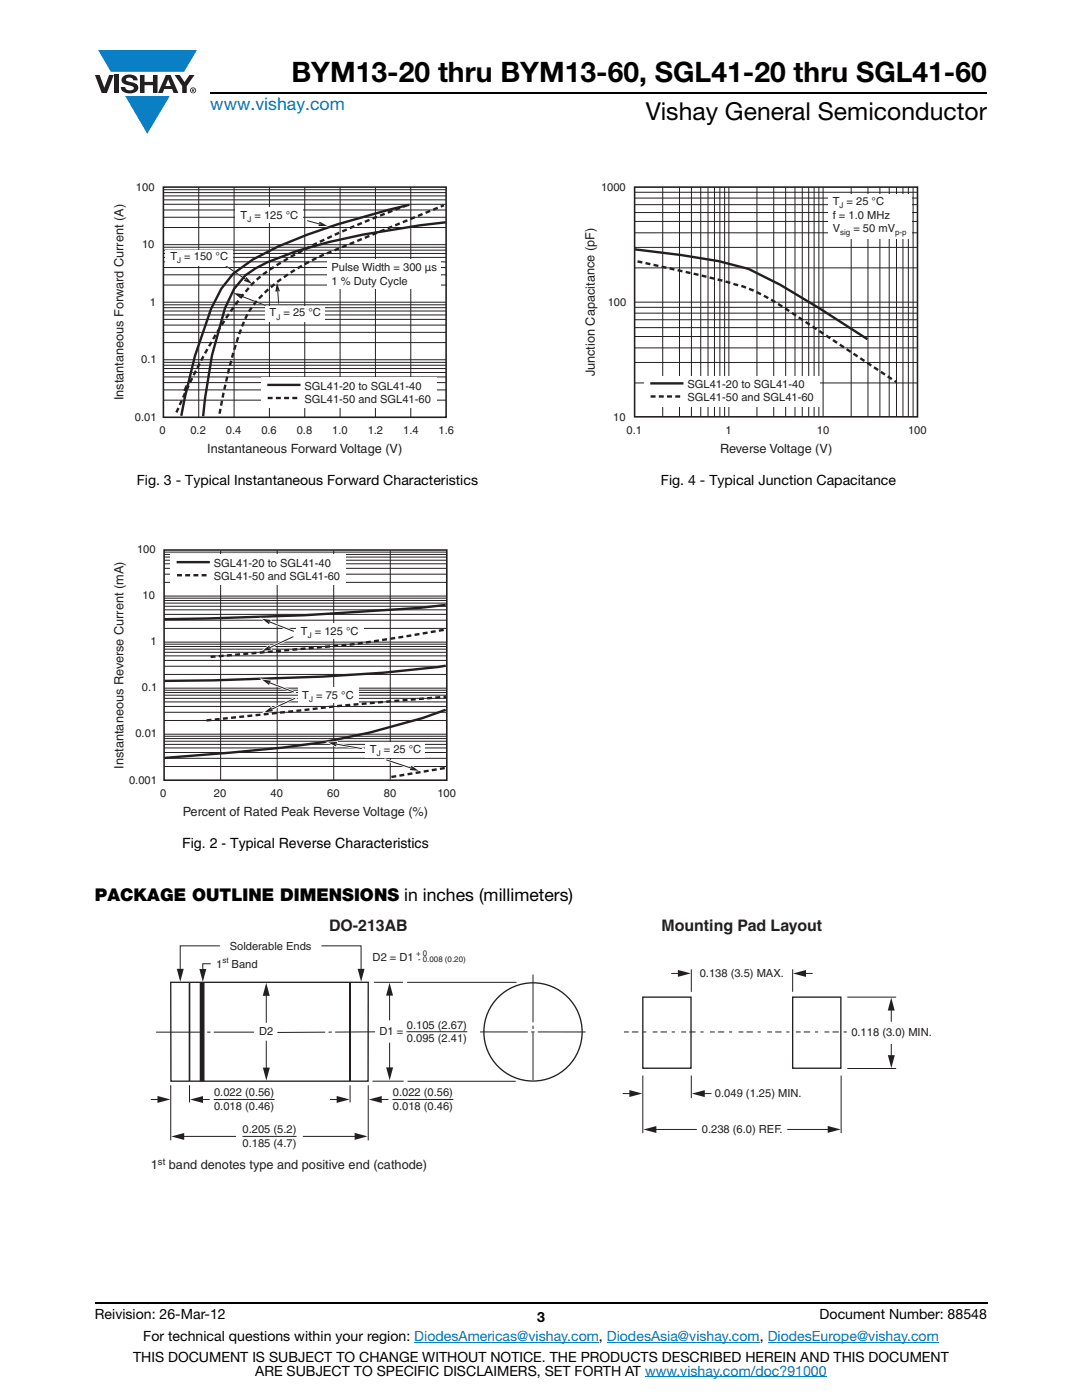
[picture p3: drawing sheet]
<svg xmlns="http://www.w3.org/2000/svg" width="216mm" height="279mm" viewBox="0 0 216 279" stroke-linecap="round" stroke-linejoin="round" font-family="sans-serif">
<g fill="#0a7fc3">
<path d="M19.6 10h19.7l-2.6 4.3h-1.1h-13.5z"/>
<path d="M25 19.2h8.9l-4.5 7.5z"/>
</g>
<g fill="#231f20">
<path d="M18.9 15h1l.9 2.5 1-2.5h.9l-1.4 3.6h-1z"/>
<path d="M22.9 15h.9v3.6h-.9z"/>
<path d="M24.6 15.3a2.1 2.1 0 0 1 2.8 .3l.1 .4h-.9a.79 .79 0 0 0-.7-.5 .79 .79 0 0 0-.8 .4l.3 .3 1 .2a1.08 1.08 0 0 1 1.2 1 1.08 1.08 0 0 1-1.1 1.2 1.73 1.73 0 0 1-2.4-1.2h.9a.96 .96 0 0 0 .8 .6 .96 .96 0 0 0 .9-.4 1.31 1.31 0 0 0-1.2-.6 1.03 1.03 0 0 1-1.1-.6 1.03 1.03 0 0 1 .2-1.1z"/>
<path d="M27.9 15h.9v1.3h1.7v-1.3h.9v3.6h-.9v-1.6h-1.7v1.6h-.9z"/>
<path d="M34.8 15h1.1l.9 1.4 1-1.4h1l-1.5 2.2v1.4h-.9v-1.4z"/>
<path d="M33.6 15.9l.5 1.3h-1.1zM33.1 15l-1.6 3.6h1l.3-.8h1.5l.3 .8h1l-1.6-3.6z"/>
<path d="M38.1 18a.46 .46 0 0 1 .9 0 .46 .46 0 0 1-.9 0zM37.9 18a.6 .6 0 0 0 1.2 0 .6 .6 0 0 0-1.2 0z"/>
<path d="M38.4 17.8h.2v.2h-.2zM38.3 17.7v.7h.1v-.3l.4 .3-.2-.3 .2-.2-.1-.2z"/>
</g>
<path d="M42 18.6h155M18.9 260h178.1" fill="none" stroke="#000" stroke-width=".36"/>
<path d="M82.7 267.9h36.8M121.1 267.9h30.5M128.7 274.8h36.3M153.2 267.9h34.1" fill="none" stroke="#007ec4" stroke-width=".2"/>
<path d="M22.4 36.2h68.2v54.8h-68.2z" fill="#fff"/>
<g fill="none" stroke="#231f20" stroke-width=".2">
<path d="M32.6 38.4h56.4M32.6 39.1h56.4M32.6 39.9h56.4M32.6 37.9h56.4M39.7 37.3v46M46.7 37.3v46M53.8 37.3v46M60.8 37.3v46M67.9 37.3v46M74.9 37.3v46M82 37.3v46M32.6 56.9h56.4"/>
<path d="M32.6 54.8h56.4M32.6 53.4h56.4M32.6 52.3h56.4M32.6 49.9h56.4M32.6 50.6h56.4M32.6 51.4h56.4M32.6 49.3h56.4M32.6 48.8h56.4M32.6 45.4h56.4M32.6 43.4h56.4M32.6 41.9h56.4M32.6 40.8h56.4"/>
<path d="M32.6 79.9h56.4M32.6 77.8h56.4M32.6 76.4h56.4M32.6 75.2h56.4M32.6 72.9h56.4M32.6 73.6h56.4M32.6 74.3h56.4M32.6 72.3h56.4M32.6 71.8h56.4M32.6 68.4h56.4M32.6 66.3h56.4M32.6 64.9h56.4"/>
<path d="M32.6 63.7h56.4M32.6 61.4h56.4M32.6 62.1h56.4M32.6 62.9h56.4M32.6 60.8h56.4M32.6 60.3h56.4"/>
</g>
<path d="M32.6 37.3h56.4v46h-56.4z" fill="none" stroke="#231f20" stroke-width=".32"/>
<path d="M61.1 50l1.8-.9" fill="none" stroke="#231f20" stroke-width=".44" stroke-dasharray="2.6 1.7" stroke-dashoffset="2.6" stroke-linecap="butt"/>
<path d="M37.3 77l-.5 1.1" fill="none" stroke="#231f20" stroke-width=".55"/>
<path d="M55.3 56.4l.6 1.7-1 .1z" fill="#231f20"/>
<path d="M55.4 57.8l.2 2.8z" fill="#fff"/>
<path d="M55.4 57.8l.2 2.8" fill="none" stroke="#231f20" stroke-width=".2"/>
<path d="M46.6 58.4l1.8 .3-.4 .8z" fill="#231f20"/>
<path d="M47.9 59l5.1 2z" fill="#fff"/>
<path d="M47.9 59l5.1 2" fill="none" stroke="#231f20" stroke-width=".2"/>
<path d="M49.2 55.3l1.1 1.4-1.6-.7z" fill="#231f20"/>
<path d="M44 52.3l5.2 3.6z" fill="#fff"/>
<path d="M44 52.3l5.2 3.6" fill="none" stroke="#231f20" stroke-width=".2"/>
<path d="M35 82.9l.2-.7a115.5 115.5 0 0 1 12.5-22.4 23.7 23.7 0 0 1 8.7-7.6 150.5 150.5 0 0 1 24.7-11.2M43.7 83.2l.1-.8a102.5 102.5 0 0 1 4.9-18.2 16.9 16.9 0 0 1 5.9-7.3 45.3 45.3 0 0 1 9.7-5.9l24.3-10" fill="none" stroke="#231f20" stroke-width=".48" stroke-dasharray="1 .7" stroke-dashoffset="1" stroke-linecap="butt"/>
<path d="M81.7 40.9a150.7 150.7 0 0 0-26.1 8.2l-5.1 2.7-4 2.8-2.3 3-2.1 4-3.2 9.5-2 8.3-.7 3.6M89 44.4a158.1 158.1 0 0 0-29.9 5.7l-5.7 2.2-2.4 1.3-2 1.3-2.3 2.8-1.8 3.8-2.6 9.5-1.4 8.4-.4 3.7" fill="none" stroke="#231f20" stroke-width=".48"/>
<g fill="#fff">
<path d="M52.1 75.3h35.1v6.1h-35.1z"/>
<path d="M53.3 76.8h6.7z"/>
</g>
<path d="M53.3 76.8h6.7" fill="none" stroke="#231f20" stroke-width=".48"/>
<path d="M60 79.4h-6.7" fill="none" stroke="#231f20" stroke-width=".48" stroke-dasharray="1 .7" stroke-dashoffset="1" stroke-linecap="butt"/>
<g fill="#fff">
<path d="M65.4 51.8h22.7v5.9h-22.7z"/>
<path d="M33 49.8h13.5v3.2h-13.5z"/>
</g>
<path d="M63.8 44.2l1.5 .9h-1.8z" fill="#231f20"/>
<path d="M61.3 44l2.7 .8z" fill="#fff"/>
<path d="M61.3 44l2.7 .8" fill="none" stroke="#231f20" stroke-width=".2"/>
<g fill="#fff">
<path d="M47 41.3h13.5v3.2h-13.5z"/>
<path d="M52.9 61.2h12v3.1h-12z"/>
<path d="M22.4 108.5h68.6v55h-68.6z"/>
</g>
<g fill="none" stroke="#231f20" stroke-width=".2">
<path d="M32.7 119.8h56.5M32.7 119.4h56.5M32.7 119h56.5M32.7 116.2h56.5M32.7 114.6h56.5M32.7 113.4h56.5M32.7 112.5h56.5M32.7 110.7h56.5M32.7 111.2h56.5M32.7 111.8h56.5M32.7 110.2h56.5M44 109.8v45.8"/>
<path d="M55.3 109.8v45.8M66.6 109.8v45.8M77.9 109.8v45.8M32.7 138.2h56.5M32.7 138.7h56.5M32.7 139.4h56.5M32.7 137.8h56.5M32.7 137.3h56.5M32.7 134.6h56.5M32.7 133h56.5M32.7 131.8h56.5M32.7 130.9h56.5"/>
<path d="M32.7 129h56.5M32.7 129.6h56.5M32.7 130.2h56.5M32.7 128.6h56.5M32.7 128.1h56.5M32.7 125.4h56.5M32.7 123.8h56.5M32.7 122.6h56.5M32.7 121.7h56.5M32.7 120.4h56.5M32.7 121h56.5M32.7 153h56.5"/>
<path d="M32.7 151.3h56.5M32.7 150.2h56.5M32.7 149.3h56.5M32.7 147.4h56.5M32.7 147.9h56.5M32.7 148.6h56.5M32.7 146.9h56.5M32.7 146.5h56.5M32.7 143.8h56.5M32.7 142.2h56.5M32.7 141h56.5M32.7 140.1h56.5"/>
</g>
<path d="M32.7 109.8h56.5v45.9h-56.5z" fill="none" stroke="#231f20" stroke-width=".32"/>
<path d="M88.9 132.9l-1.4 .2a492 492 0 0 1-54.7 2.8M88.9 120.7l-5.2 .6-22.9 1.5-19.5 .6-8.5 .2M88.9 141.7a139 139 0 0 1-32.4 7.5l-23.7 2.1" fill="none" stroke="#231f20" stroke-width=".48"/>
<path d="M53.6 124l3.1 1.4z" fill="#231f20"/>
<path d="M53.6 124l3.1 1.4" fill="none" stroke="#fff" stroke-width=".32"/>
<path d="M53.6 124l5.3 2-.1 .2-5.3-2.1z" fill="#231f20"/>
<path d="M53.6 124l5.3 2-.1 .2-5.3-2.1z" fill="none" stroke="#fff" stroke-width=".32"/>
<path d="M52.3 123.5l1.7 .2-.3 .9z" fill="#231f20"/>
<path d="M52.3 123.5l1.7 .2-.3 .9z" fill="none" stroke="#fff" stroke-width=".32"/>
<path d="M52.3 123.5l1.7 .2-.3 .9z" fill="#231f20"/>
<path d="M53.6 124l5 2z" fill="#fff"/>
<path d="M53.6 124l5 2" fill="none" stroke="#231f20" stroke-width=".2"/>
<path d="M53.6 136.2l3.1 1.3z" fill="#231f20"/>
<path d="M53.6 136.2l3.1 1.3" fill="none" stroke="#fff" stroke-width=".32"/>
<path d="M53.6 136.1l5.3 2-.1 .2-5.3-2.1z" fill="#231f20"/>
<path d="M53.6 136.1l5.3 2-.1 .2-5.3-2.1z" fill="none" stroke="#fff" stroke-width=".32"/>
<path d="M52.3 135.6l1.7 .3-.3 .8z" fill="#231f20"/>
<path d="M52.3 135.6l1.7 .3-.3 .8z" fill="none" stroke="#fff" stroke-width=".32"/>
<path d="M52.3 135.6l1.7 .3-.3 .8z" fill="#231f20"/>
<path d="M53.6 136.2l5 1.9z" fill="#fff"/>
<path d="M53.6 136.2l5 1.9" fill="none" stroke="#231f20" stroke-width=".2"/>
<path d="M53.6 129.4l3.2-1.4z" fill="#231f20"/>
<path d="M56.8 128l-3.2 1.4" fill="none" stroke="#fff" stroke-width=".32"/>
<path d="M53.6 129.3l5.1-2.4 .1 .1-5.2 2.4z" fill="#231f20"/>
<path d="M53.6 129.3l5.1-2.4 .1 .1-5.2 2.4z" fill="none" stroke="#fff" stroke-width=".32"/>
<path d="M52.3 129.9l1.4-1.1 .4 .9z" fill="#231f20"/>
<path d="M52.3 129.9l1.4-1.1 .4 .9z" fill="none" stroke="#fff" stroke-width=".32"/>
<path d="M52.3 129.9l1.4-1.1 .4 .9z" fill="#231f20"/>
<path d="M53.6 129.4l4.9-2.3z" fill="#fff"/>
<path d="M58.5 127.1l-4.9 2.3" fill="none" stroke="#231f20" stroke-width=".2"/>
<path d="M54 141.6l3.2-1.3z" fill="#231f20"/>
<path d="M57.2 140.3l-3.2 1.3" fill="none" stroke="#fff" stroke-width=".32"/>
<path d="M54 141.6l5.1-2.5 .1 .2-5.2 2.4z" fill="#231f20"/>
<path d="M54 141.6l5.1-2.5 .1 .2-5.2 2.4z" fill="none" stroke="#fff" stroke-width=".32"/>
<path d="M52.7 142.2l1.4-1.1 .4 .8z" fill="#231f20"/>
<path d="M52.7 142.2l1.4-1.1 .4 .8z" fill="none" stroke="#fff" stroke-width=".32"/>
<path d="M52.7 142.2l1.4-1.1 .4 .8z" fill="#231f20"/>
<path d="M54 141.6l4.9-2.3z" fill="#fff"/>
<path d="M58.9 139.3l-4.9 2.3" fill="none" stroke="#231f20" stroke-width=".2"/>
<path d="M66.8 148.5l3.4 .6z" fill="#231f20"/>
<path d="M66.8 148.5l3.4 .6" fill="none" stroke="#fff" stroke-width=".32"/>
<path d="M66.9 148.4l5.6 .9-.1 .2-5.6-1z" fill="#231f20"/>
<path d="M66.9 148.4l5.6 .9-.1 .2-5.6-1z" fill="none" stroke="#fff" stroke-width=".32"/>
<path d="M65.5 148.2l1.7-.1-.1 .9z" fill="#231f20"/>
<path d="M65.5 148.2l1.7-.1-.1 .9z" fill="none" stroke="#fff" stroke-width=".32"/>
<path d="M65.5 148.2l1.7-.1-.1 .9z" fill="#231f20"/>
<path d="M66.8 148.5l5.4 .9z" fill="#fff"/>
<path d="M66.8 148.5l5.4 .9" fill="none" stroke="#231f20" stroke-width=".2"/>
<path d="M79 152.2l3.2 1.2z" fill="#231f20"/>
<path d="M79 152.2l3.2 1.2" fill="none" stroke="#fff" stroke-width=".32"/>
<path d="M76.9 151.5l5.4 1.8-.1 .1-5.4-1.7z" fill="#231f20"/>
<path d="M76.9 151.5l5.4 1.8-.1 .1-5.4-1.7z" fill="none" stroke="#fff" stroke-width=".32"/>
<path d="M82.1 152.8l1.4 1-1.7-.1z" fill="#231f20"/>
<path d="M82.1 152.8l1.4 1-1.7-.1z" fill="none" stroke="#fff" stroke-width=".32"/>
<path d="M82.1 152.8l1.4 1-1.7-.1z" fill="#231f20"/>
<path d="M77.1 151.7l5.1 1.7z" fill="#fff"/>
<path d="M77.1 151.7l5.1 1.7" fill="none" stroke="#231f20" stroke-width=".2"/>
<path d="M89.2 125.6l-8.7 1.5-10.4 1.5-28.1 2.5M40.6 143.8l10.7-1.1a779.3 779.3 0 0 1 37.7-3.6M77.4 155.2l11.4-1.9" fill="none" stroke="#231f20" stroke-width=".48" stroke-dasharray="1 .7" stroke-dashoffset="1" stroke-linecap="butt"/>
<g fill="#fff">
<path d="M59.5 137.1h12v3.2h-12z"/>
<path d="M59.1 124.3h13.4v3.2h-13.4z"/>
<path d="M72.9 148h11.9v3.2h-11.9z"/>
<path d="M34 110.7h35.1v6.1h-35.1z"/>
<path d="M35.2 112.2h6.7z"/>
</g>
<path d="M35.2 112.2h6.7" fill="none" stroke="#231f20" stroke-width=".48"/>
<path d="M41.9 114.8h-6.7" fill="none" stroke="#231f20" stroke-width=".48" stroke-dasharray="1 .7" stroke-dashoffset="1" stroke-linecap="butt"/>
<path d="M116.5 36.2h68.4v54.8h-68.4z" fill="#fff"/>
<g fill="none" stroke="#231f20" stroke-width=".2">
<path d="M126.6 39.5h56.4M126.6 38.4h56.4M132.2 37.3v45.8M135.6 37.3v45.8M138 37.3v45.8M139.8 37.3v45.8M141.3 37.3v45.8M142.6 37.3v45.8M143.6 37.3v45.8M144.6 37.3v45.8M145.4 37.3v45.8M151 37.3v45.8"/>
<path d="M154.4 37.3v45.8M156.8 37.3v45.8M158.6 37.3v45.8M160.1 37.3v45.8M161.4 37.3v45.8M162.4 37.3v45.8M163.4 37.3v45.8M164.2 37.3v45.8M169.8 37.3v45.8M173.2 37.3v45.8M175.6 37.3v45.8M177.4 37.3v45.8"/>
<path d="M178.9 37.3v45.8M180.2 37.3v45.8M181.2 37.3v45.8M182.2 37.3v45.8M126.6 53.5h56.4M126.6 49.4h56.4M126.6 46.5h56.4M126.6 44.2h56.4M126.6 40.8h56.4M126.6 42.4h56.4M126.6 76.4h56.4M126.6 72.3h56.4"/>
<path d="M126.6 69.4h56.4M126.6 67.2h56.4M126.6 62.5h56.4M126.6 63.8h56.4M126.6 65.4h56.4M126.6 61.3h56.4M126.6 60.3h56.4"/>
</g>
<path d="M126.6 37.3h56.5v45.9h-56.5z" fill="none" stroke="#231f20" stroke-width=".32"/>
<path d="M126.6 49.8l9.2 1.1 7.6 1.2 6 1.6 6.2 3.1 7.9 4.7 9.6 6.2" fill="none" stroke="#231f20" stroke-width=".48"/>
<path d="M126.6 52a237.5 237.5 0 0 1 22.5 5.5l3.6 1.7 3.4 2 22.7 15M135.9 80.1h-6.6" fill="none" stroke="#231f20" stroke-width=".48" stroke-dasharray="1 .7" stroke-dashoffset="1" stroke-linecap="butt"/>
<g fill="#fff">
<path d="M128.5 75h35.1v6.1h-35.1z"/>
<path d="M129.8 76.5h6.6z"/>
</g>
<path d="M129.8 76.5h6.6" fill="none" stroke="#231f20" stroke-width=".48"/>
<path d="M136.4 79.1h-6.6" fill="none" stroke="#231f20" stroke-width=".48" stroke-dasharray="1 .7" stroke-dashoffset="1" stroke-linecap="butt"/>
<g fill="#fff">
<path d="M165.2 38.8h16.6v8.8h-16.6z"/>
<path d="M30.1 183.2h155.7v50.7h-155.7z"/>
</g>
<circle cx="106.4" cy="205.9" r="9.8" fill="none" stroke="#231f20" stroke-width=".26"/>
<path d="M43.9 188.8h-7.9v5" fill="none" stroke="#231f20" stroke-width=".2"/>
<path d="M35.3 193.4h1.4l-.7 2.5z" fill="#231f20"/>
<path d="M42.1 192.3h-1.6v1.6" fill="none" stroke="#231f20" stroke-width=".2"/>
<path d="M39.8 193.4h1.4l-.7 2.6z" fill="#231f20"/>
<path d="M69.9 216.6v3.4z" fill="#fff"/>
<path d="M69.9 216.6v3.4" fill="none" stroke="#231f20" stroke-width=".2"/>
<path d="M73.5 216.6v11z" fill="#fff"/>
<path d="M77.7 198.2v5.4M73.5 216.6v11" fill="none" stroke="#231f20" stroke-width=".2"/>
<path d="M77.7 196.1l.7 2.6h-1.4z" fill="#231f20"/>
<path d="M106.4 194.5v22.9M95.8 205.9l21.1 .1" fill="none" stroke="#231f20" stroke-width=".2" stroke-dasharray="9.5 .7 .7 .7 9.5 9.5 .7 .7 .7 9.5" stroke-linecap="butt"/>
<path d="M74.6 196h5.8M81.2 196h21.9M74.3 215.8h6.2" fill="none" stroke="#231f20" stroke-width=".2"/>
<path d="M34.1 196h39.4l-.1 19.8h-39.3z" fill="none" stroke="#231f20" stroke-width=".26"/>
<path d="M40.3 196.5v18.9" fill="none" stroke="#231f20" stroke-width=".95"/>
<path d="M81.3 215.8h21.6z" fill="#fff"/>
<path d="M81.3 215.8h21.6" fill="none" stroke="#231f20" stroke-width=".2"/>
<path d="M37.8 196.2v19.6z" fill="#fff"/>
<path d="M37.8 215.8v-19.6v19.6" fill="none" stroke="#231f20" stroke-width=".26"/>
<path d="M69.9 196v19.8z" fill="#fff"/>
<path d="M69.9 215.8v-19.8v19.8" fill="none" stroke="#231f20" stroke-width=".26"/>
<path d="M31.1 206h19.6M55.4 206.1l19.4-.2" fill="none" stroke="#231f20" stroke-width=".2" stroke-dasharray="9.5 .7 .7 .7 9.5 9.5 .7 .7 .7 9.5" stroke-linecap="butt"/>
<path d="M64.1 188.8h7.9v5" fill="none" stroke="#231f20" stroke-width=".2"/>
<path d="M71.4 193.4h1.3l-.6 2.5z" fill="#231f20"/>
<path d="M53.1 207.7v5.8" fill="none" stroke="#231f20" stroke-width=".2"/>
<path d="M52.5 213.1h1.3l-.7 2.5z" fill="#231f20"/>
<path d="M53.1 198.3v5.8" fill="none" stroke="#231f20" stroke-width=".2"/>
<path d="M53.1 196.2l.7 2.5h-1.4z" fill="#231f20"/>
<path d="M77.7 208.1v5.4M81.1 205.9h12.2" fill="none" stroke="#231f20" stroke-width=".2"/>
<path d="M77.1 213h1.3l-.7 2.6z" fill="#231f20"/>
<path d="M75.7 219.4h1.8" fill="none" stroke="#231f20" stroke-width=".2"/>
<path d="M73.6 219.4l2.6-.7v1.4z" fill="#231f20"/>
<path d="M65.8 219.4h1.8M78.3 219.4h12.2" fill="none" stroke="#231f20" stroke-width=".2"/>
<path d="M67.2 218.7l2.6 .7-2.6 .7z" fill="#231f20"/>
<path d="M37.8 216.6v3.4z" fill="#fff"/>
<path d="M37.8 216.6v3.4" fill="none" stroke="#231f20" stroke-width=".2"/>
<path d="M34.1 216.6v11z" fill="#fff"/>
<path d="M34.1 216.6v11M40 219.4h1.8" fill="none" stroke="#231f20" stroke-width=".2"/>
<path d="M37.9 219.4l2.6-.7v1.4z" fill="#231f20"/>
<path d="M30.1 219.4h1.8M42.6 219.4h12.2" fill="none" stroke="#231f20" stroke-width=".2"/>
<path d="M31.4 218.7l2.6 .7-2.6 .7z" fill="#231f20"/>
<path d="M48.4 226.8h10.8M60.4 226.8h10.8" fill="none" stroke="#231f20" stroke-width=".2"/>
<path d="M70.8 226.1l2.5 .7-2.5 .7z" fill="#231f20"/>
<path d="M36.3 226.8h10.8" fill="none" stroke="#231f20" stroke-width=".2"/>
<path d="M34.2 226.8l2.6-.7v1.4z" fill="#231f20"/>
<path d="M128.3 199h9.6v14.2h-9.6zM158.2 199h9.6v14.2h-9.6z" fill="none" stroke="#231f20" stroke-width=".26"/>
<path d="M124.5 206h45" fill="none" stroke="#231f20" stroke-width=".2" stroke-dasharray="1 .6 1.3 1 .6 1.3" stroke-linecap="butt"/>
<path d="M137.9 193.4v4.5M158.2 193.4v4.5M160.4 194.3h1.8M169.1 199h9.7M128.3 214.7v11.4M137.9 214.7v4.5M167.8 214.7v11.4M169.1 213.2h9.7" fill="none" stroke="#231f20" stroke-width=".2"/>
<path d="M158.2 194.3l2.6-.7v1.4z" fill="#231f20"/>
<path d="M133.9 194.3h1.8" fill="none" stroke="#231f20" stroke-width=".2"/>
<path d="M135.3 193.6l2.5 .7-2.5 .7z" fill="#231f20"/>
<path d="M140.2 218.2h1.8" fill="none" stroke="#231f20" stroke-width=".2"/>
<path d="M138 218.3l2.6-.7v1.3z" fill="#231f20"/>
<path d="M124.3 218.2h1.8" fill="none" stroke="#231f20" stroke-width=".2"/>
<path d="M125.6 217.5l2.6 .7-2.6 .7z" fill="#231f20"/>
<path d="M130.5 225.4h8.5" fill="none" stroke="#231f20" stroke-width=".2"/>
<path d="M128.4 225.4l2.6-.7v1.4z" fill="#231f20"/>
<path d="M157.1 225.4h8.5" fill="none" stroke="#231f20" stroke-width=".2"/>
<path d="M165.2 224.7l2.5 .7-2.5 .7z" fill="#231f20"/>
<path d="M177.8 208.4v2.7" fill="none" stroke="#231f20" stroke-width=".2"/>
<path d="M177.2 210.6h1.3l-.6 2.6z" fill="#231f20"/>
<path d="M177.8 201.2v2.7" fill="none" stroke="#231f20" stroke-width=".2"/>
<path d="M177.8 199.1l.7 2.6h-1.4z" fill="#231f20"/>
<text font-size="5.6" x="58.1" y="16.4">BYM13-20 thru BYM13-60, SGL41-20 thru SGL41-60</text>
<text font-size="4.9" x="128.8" y="24">Vishay General Semiconductor</text>
<text font-size="3.5" fill="#007ec4" x="42" y="21.9">www.vishay.com</text>
<text font-size="3.5" x="18.9" y="179.9">PACKAGE OUTLINE DIMENSIONS in inches (millimeters)</text>
<g font-size="3.2" fill="#231f20">
<text x="65.7" y="185.9">DO-213AB</text>
<text x="132" y="185.9">Mounting Pad Layout</text>
</g>
<g font-size="2.8">
<text x="27.3" y="96.8">Fig. 3 - Typical Instantaneous Forward Characteristics</text>
<text x="131.9" y="96.8">Fig. 4 - Typical Junction Capacitance</text>
<text x="36.3" y="169.2">Fig. 2 - Typical Reverse Characteristics</text>
<text x="18.9" y="263.3">Reivision: 26-Mar-12</text>
<text x="107.2" y="263.8">3</text>
<text x="163.6" y="263.3">Document Number: 88548</text>
<text x="28.6" y="267.7">For technical questions within your region: DiodesAmericas@vishay.com, DiodesAsia@vishay.com, DiodesEurope@vishay.com</text>
<text x="26.5" y="271.7">THIS DOCUMENT IS SUBJECT TO CHANGE WITHOUT NOTICE. THE PRODUCTS DESCRIBED HEREIN AND THIS DOCUMENT</text>
<text x="50.9" y="274.6">ARE SUBJECT TO SPECIFIC DISCLAIMERS, SET FORTH AT www.vishay.com/doc?91000</text>
</g>
<g font-size="2.5" fill="#231f20">
<text x="118.7" y="75.1" transform="rotate(-90 118.7 75.1)">Junction Capacitance (pF)</text>
<text x="24.6" y="79.9" transform="rotate(-90 24.6 79.9)">Instantaneous Forward Current (A)</text>
<text x="41.3" y="90.4">Instantaneous Forward Voltage (V)</text>
<text x="143.7" y="90.4">Reverse Voltage (V)</text>
<text x="24.6" y="153.4" transform="rotate(-90 24.6 153.4)">Instantaneous Reverse Current (mA)</text>
<text x="36.5" y="162.9">Percent of Rated Peak Reverse Voltage (%)</text>
<text x="30.1" y="233.4">1</text>
<text x="33.7" y="233.4">band denotes type and positive end (cathode)</text>
</g>
<g font-size="2.2" fill="#231f20">
<text x="27.1" y="38.1">100</text>
<text x="119.9" y="38.1">1000</text>
<text x="166.2" y="41">T = 25 °C</text>
<text x="48" y="43.7">T = 125 °C</text>
<text x="166.2" y="43.6">f = 1.0 MHz</text>
<text x="166.2" y="46.3">V</text>
<text x="170.3" y="46.3">= 50 mV</text>
<text x="28.3" y="49.6">10</text>
<text x="34" y="51.9">T = 150 °C</text>
<text x="66.2" y="56.8">1 % Duty Cycle</text>
<text x="66.2" y="54.1">Pulse Width = 300 µs</text>
<text x="29.9" y="61">1</text>
<text x="53.8" y="63.1">T = 25 °C</text>
<text x="121.3" y="61">100</text>
<text x="28.2" y="72.5">0.1</text>
<text x="60.8" y="77.8">SGL41-20 to SGL41-40</text>
<text x="137.2" y="77.4">SGL41-20 to SGL41-40</text>
<text x="26.9" y="84">0.01</text>
<text x="60.8" y="80.4">SGL41-50 and SGL41-60</text>
<text x="137.2" y="80.1">SGL41-50 and SGL41-60</text>
<text x="31.8" y="86.6">0</text>
<text x="38" y="86.6">0.2</text>
<text x="45.1" y="86.6">0.4</text>
<text x="52.1" y="86.6">0.6</text>
<text x="59.2" y="86.6">0.8</text>
<text x="66.3" y="86.6">1.0</text>
<text x="73.4" y="86.7">1.2</text>
<text x="80.4" y="86.7">1.4</text>
<text x="87.5" y="86.7">1.6</text>
<text x="122.4" y="84">10</text>
<text x="125" y="86.6">0.1</text>
<text x="144.8" y="86.6">1</text>
<text x="163" y="86.6">10</text>
<text x="181.2" y="86.6">100</text>
<text x="27.3" y="110.4">100</text>
<text x="42.7" y="113.1">SGL41-20 to SGL41-40</text>
<text x="28.5" y="119.6">10</text>
<text x="42.7" y="115.8">SGL41-50 and SGL41-60</text>
<text x="30" y="128.8">1</text>
<text x="60" y="126.7">T = 125 °C</text>
<text x="28.3" y="138">0.1</text>
<text x="60.3" y="139.5">T = 75 °C</text>
<text x="27" y="147.2">0.01</text>
<text x="73.8" y="150.3">T = 25 °C</text>
<text x="25.8" y="156.4">0.001</text>
<text x="32" y="159.1">0</text>
<text x="42.7" y="159.1">20</text>
<text x="54" y="159.1">40</text>
<text x="65.3" y="159.1">60</text>
<text x="76.6" y="159.1">80</text>
<text x="87.3" y="159.1">100</text>
<text x="45.9" y="189.5">Solderable Ends</text>
<text x="74.4" y="191.8">D2 = D1</text>
<text x="43.1" y="193.1">1</text>
<text x="46.2" y="193.1">Band</text>
<text x="139.6" y="195">0.138 (3.5) MAX.</text>
<text x="51.7" y="206.6">D2</text>
<text x="75.7" y="206.6">D1 =</text>
<text x="81.2" y="205.3">0.105 (2.67)</text>
<text x="81.2" y="207.9">0.095 (2.41)</text>
<text x="169.9" y="206.8">0.118 (3.0) MIN.</text>
<text x="42.7" y="218.8">0.022 (0.56)</text>
<text x="42.7" y="221.5">0.018 (0.46)</text>
<text x="78.4" y="218.8">0.022 (0.56)</text>
<text x="78.4" y="221.5">0.018 (0.46)</text>
<text x="142.7" y="219">0.049 (1.25) MIN.</text>
<text x="48.4" y="226.2">0.205 (5.2)</text>
<text x="140.1" y="226.1">0.238 (6.0) REF.</text>
<text x="48.4" y="228.8">0.185 (4.7)</text>
</g>
<text font-size="1.9" fill="#231f20" x="31.5" y="232.4">st</text>
<g font-size="1.6" fill="#231f20">
<text x="167.5" y="41.6">J</text>
<text x="49.4" y="44.3">J</text>
<text x="167.6" y="46.9">sig</text>
<text x="178.6" y="46.9">p-p</text>
<text x="35.4" y="52.6">J</text>
<text x="55.1" y="63.8">J</text>
<text x="61.4" y="127.3">J</text>
<text x="61.7" y="140.1">J</text>
<text x="75.2" y="150.9">J</text>
<text x="83" y="190.8">+ 0</text>
<text x="44.4" y="192.1">st</text>
<text x="83.4" y="192.1">- 0.008 (0.20)</text>
</g>
</svg>
